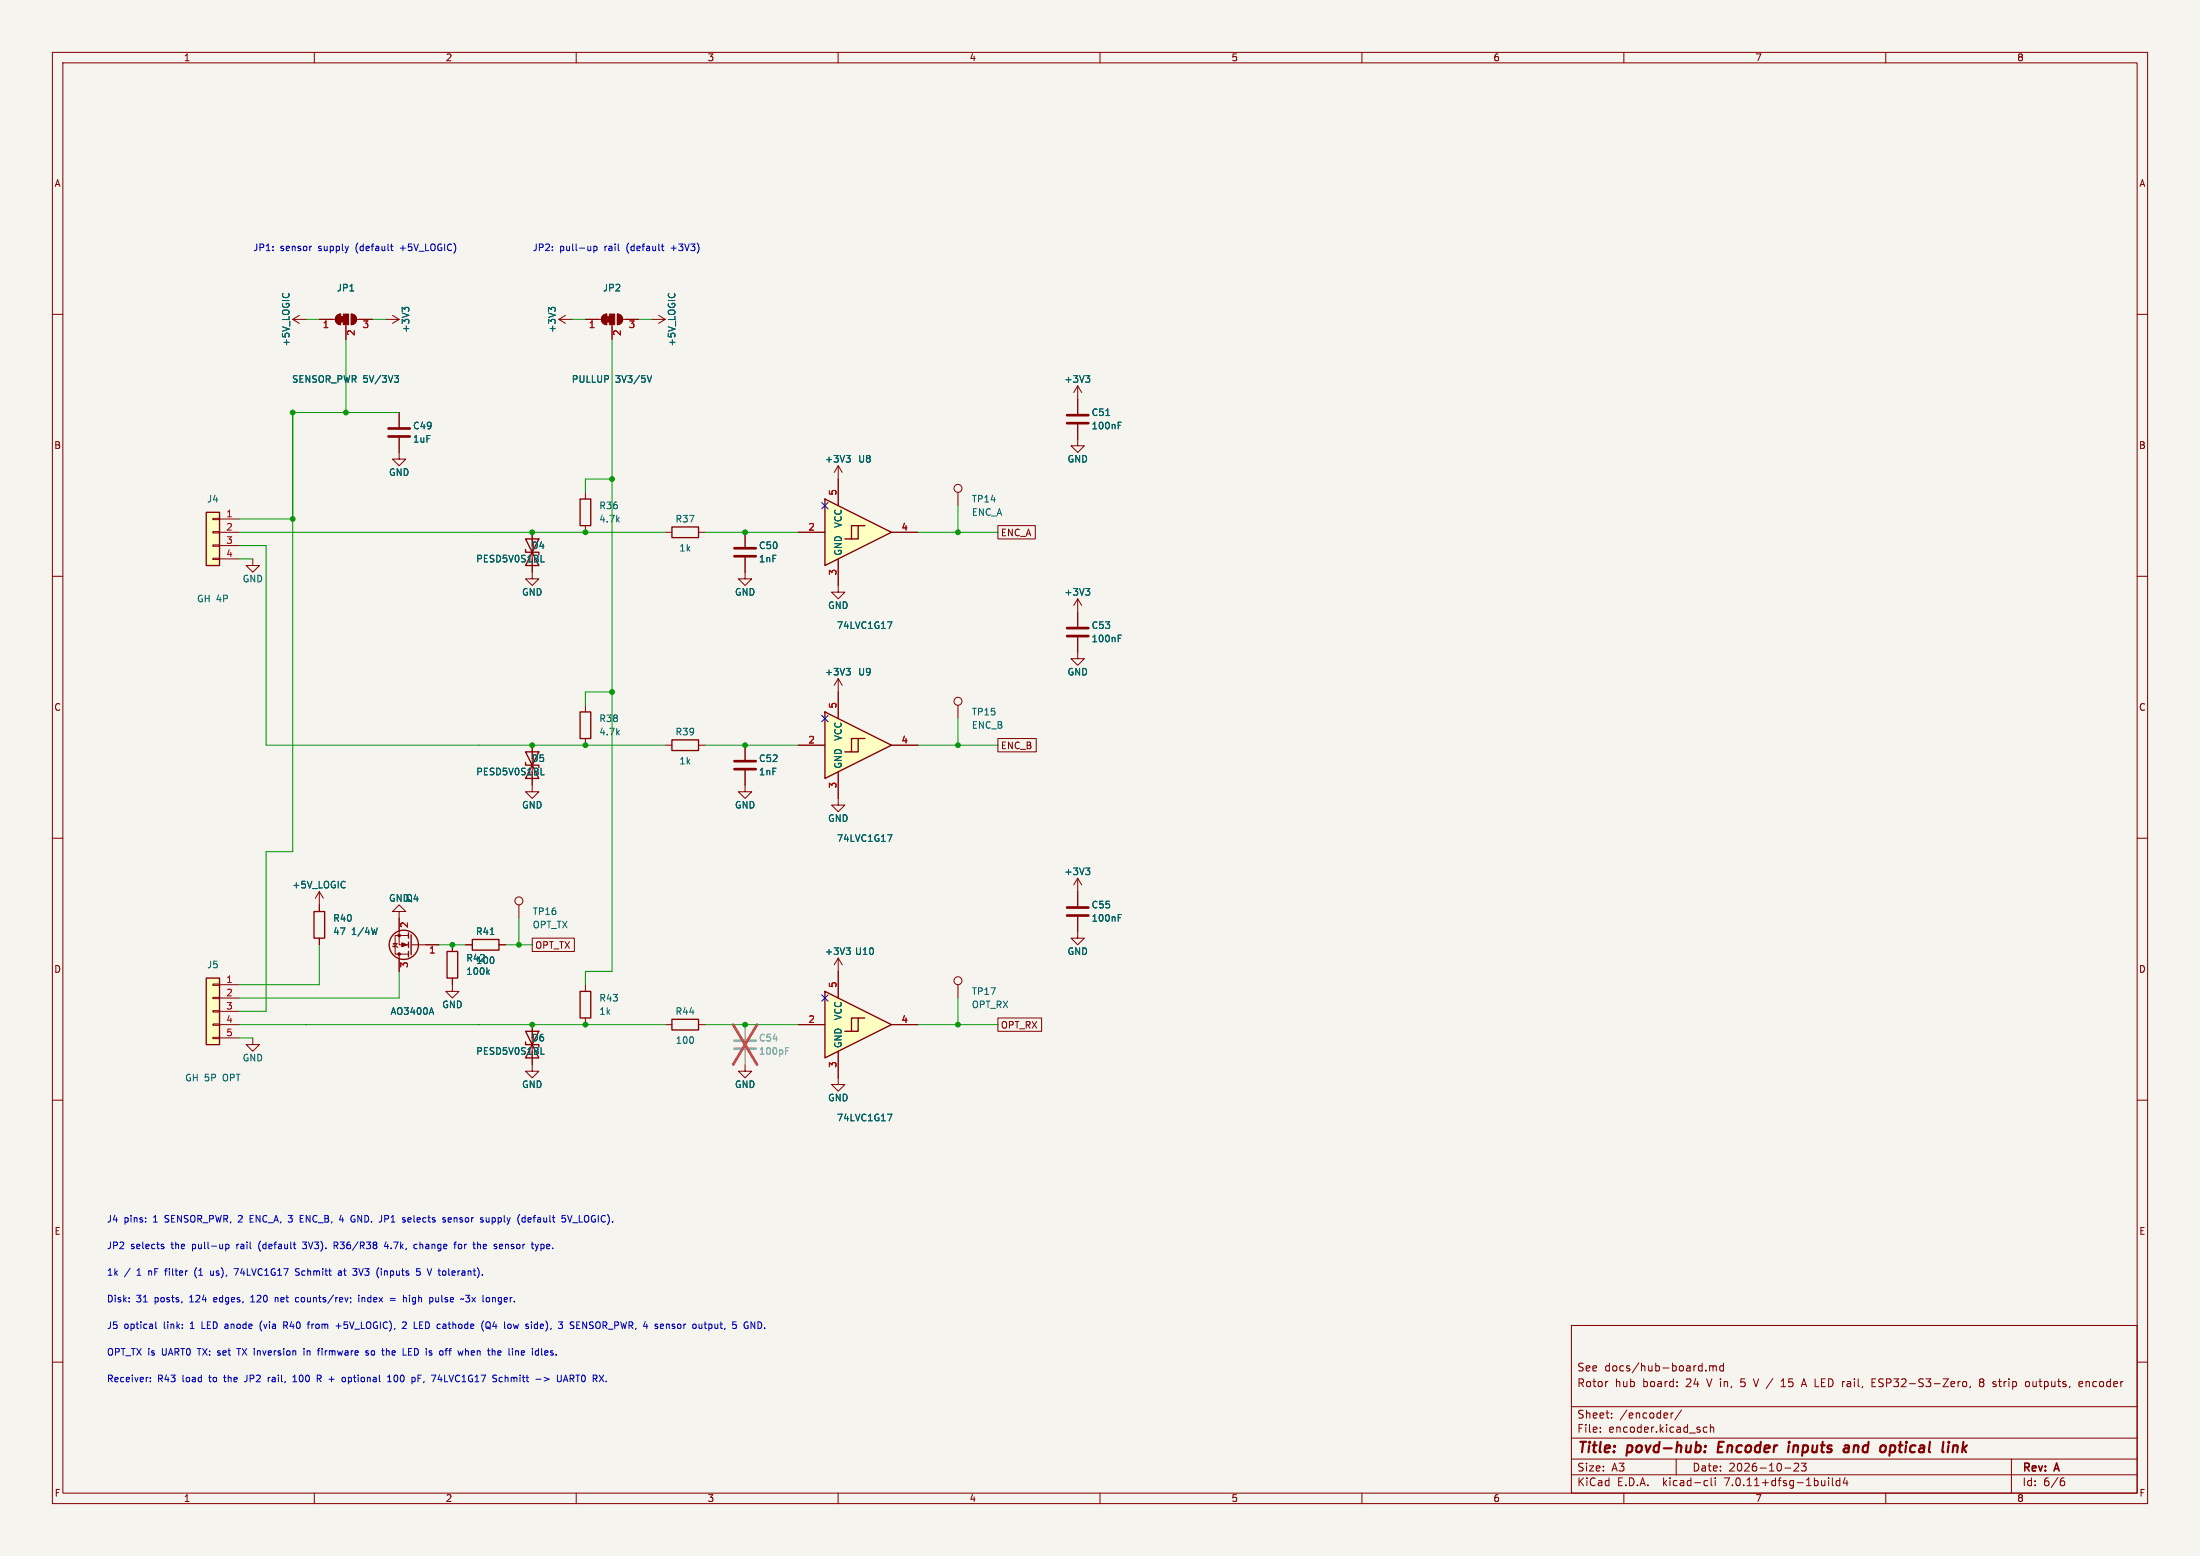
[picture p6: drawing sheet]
<svg xmlns="http://www.w3.org/2000/svg" width="420mm" height="297mm" viewBox="0 0 420 297" stroke-linecap="round" stroke-linejoin="round" font-family="sans-serif">
<path d="M0 0h420v297h-420z" fill="#f5f4ef" stroke="#f5f4ef" stroke-width=".19"/>
<g fill="none" stroke="#840000" stroke-width=".19">
<path d="M10 10h400v277h-400zM12 12h396v273h-396zM60 10v2M110 10v2M160 10v2M210 10v2M260 10v2M310 10v2M360 10v2M10 60h2M408 60h2M111.8 94v1.3"/>
<path d="M10 110h2M101.6 109.2v1.3h1.3l-1.3 1.3-1.3-1.3h1.3M111.8 100.3v1.3M408 110h2M10 160h2M101.6 142.2v8.9h1.3l-1.3 1.3-1.3-1.3h1.3M408 160h2M99.1 172.7v2.6M88.9 180.3h1.3M95.2 180.3h1.3M101.6 195.6v7.6M10 210h2"/>
<path d="M408 210h2M10 260h2M300 253h108v32h-108zM408 260h2M300 278.5h108M300 274.5h108M300 268.5h108M305.5 273.2v.2M305.5 272.5v.1M306.8 263.7h.1M307.7 270.5v.2M307.7 269.8v.1"/>
<path d="M319 269.7v1M319.4 269.7l-.2 .1-.2 .2M320 278.5v3M320.2 264.5v.2M320.2 263.8v.1M321 269.1l-1.3 1.9M324.8 260.7l.1 .1M324.9 260.2v1.5M324.9 261.6l-.1 .1M325.7 261.5v.2M325.9 272.5l-.5-.1-.2 .3 .1 .6h.6M326.4 260.8l.4-.1 .2 .2"/>
<path d="M326.4 260.7v1M326.5 272.5l.2-.1 .4 .1 .1 .9M326.5 271.9v1.5M327 260.9l.2-.2 .4 .1 .1 .9M327 260.9v.8M329 260.8l-.4-.1-.3 .3 .1 .6h.6M329 260.2v1.5M334.7 263.2l.5 1.5M340 264.7h.9M340 263.6l.4-.4v1.5M343.3 279.4v.5l-.9 .9h1M343.9 264.7l.5-1.5 .5 1.5"/>
<path d="M344 264.3h.7M344.8 279.3l-.5 .6 .4 .1v.6l-.2 .2-.6-.2M357.4 263.9h.5M358.1 263.2h-.7v1.5h.7M374.8 263.8l.4-.1 .2 .3v.5l-.2 .2-.4-.1M376.2 264.6l-.2 .3M378.2 263.8l-.3 .3v.4l.3 .2h.2l.3-.3v-.4l-.3-.2M378.2 263.8l-.3-.3 .3-.3h.2l.3 .3-.3 .3M378.2 263.8h.2M381.5 263.7h.6M381.7 263.2l.1 1.4M384 278.5v6.5"/>
<path d="M386.9 263.7l.4 .1 .1 .2v.5l-.5 .2M388.1 263.7l.1 .9M396.9 264.2l.7-.2-.1-.2-.4-.1-.2 .2v.7h.6M398.2 263.7v1M398.7 263.7l-.5 .1M60 285v2M110 285v2M160 285v2M210 285v2M260 285v2M300 281.5h108M310 285v2"/>
<path d="M325.6 282.6l.4 .1M326 283.5l-.4 .1M326.7 282.1v1.3l.2 .2M327.4 282.1v.1M327.4 282.6v1M340.7 280.2h1.2M349.1 282.1v.1M349.1 282.6v1M349.8 282.1v1.3l.2 .2M351.2 282.7l-.4-.1-.3 .3 .2 .6h.5M351.2 282.1v1.5M352.2 282l-.3 1.1h.9"/>
<path d="M352.6 282.6v1M360 285v2M393.6 282.7h.3l.3 .2-.1 .5-.5 .2M394 282.1l-.4 .1"/>
<circle cx="99.1" cy="172" r=".76"/>
</g>
<g fill="none" stroke="#840000" stroke-width=".4">
<path d="M325.5 277l-.1 .2M325.5 277l-.2 .1 .1 .1M325.6 276v.2M328.2 275.2l-.3 2h1M341.5 275.9l-.2 1.3M341.6 275.2v.2M352.4 275.9l.5 .1v1.2M352.9 277.1l-.7 .1M353 276.3l-.7 .1M360.8 277.1h.7M360.9 275.9l-.2 2M361.5 275.9l-.6 .1"/>
<path d="M372.9 276.1a.49 .49 0 0 1 .9 .1l-.2 1M372.9 275.9l-.1 1.3"/>
</g>
<path d="M110.7 95.3h2.1v5h-2.1zM100.3 145.5v.6h2.6v.5M100.3 143.5l2.6 5.1h-2.6l2.6-5.1zM90.2 179.3h5v2.1h-5zM100.3 198.9v.5h2.6v.5M100.3 196.9l2.6 5h-2.6l2.6-5z" fill="none" stroke="#840000" stroke-width=".25"/>
<path d="M103.3 147.9h.6M93.6 178.4h.7M103.3 201.2h.6" fill="none" stroke="#006464" stroke-width=".19"/>
<g fill="#ffffc2">
<path d="M157.5 95.3l12.7 6.3-12.7 6.4z"/>
<path d="M162.6 100.3v2.6h-1.3l2.5-2.6z"/>
<path d="M163.8 100.3h1.3l-2.5 2.6h1.2z"/>
</g>
<g fill="none" stroke="#840000" stroke-width=".25">
<path d="M157.5 95.3l12.7 6.3-12.7 6.4zM100.3 104.9v.5h2.6v.5M100.3 102.9l2.6 5.1h-2.6l2.6-5.1zM128.3 100.6h5v2h-5zM163.8 100.3h-1.2v2.6h-1.3M165.1 100.3h-1.3v2.6h-1.2M59.9 174h2.1v5.1h-2.1zM78 178.1v1M78 179.8v1M78.5 178.4v3.8M39.4 186.7h2.5v12.7h-2.5zM78 181.6v1"/>
<path d="M85.3 181.6h2.1v5.1h-2.1zM110.7 189.2h2.1v5.1h-2.1z"/>
<circle cx="77.1" cy="180.3" r="2.79"/>
</g>
<g fill="none" stroke="#840000" stroke-width=".19">
<path d="M67.1 59.9a1.02 1.02 0 0 1 1 1.1 1.02 1.02 0 0 1-1 1zM117.9 59.9a1.02 1.02 0 0 1 1 1.1 1.02 1.02 0 0 1-1 1zM55.9 61h2.5M55.9 61l1.2 .7M57.1 60.2l-1.2 .8M61 61h3M64.3 60.2l.7-.3v2.1a1.02 1.02 0 0 1-.9-.7 1.02 1.02 0 0 1 .2-1.1zM66 62v2.8M68.1 61h3M73.7 61h2.5M74.9 60.2l1.3 .8M76.2 78.7v2.8"/>
<path d="M76.2 61l-1.3 .7M106.7 61h2.5M106.7 61l1.2 .7M107.9 60.2l-1.2 .8M111.8 61h3M115.1 60.2l.7-.3v2.1a1.02 1.02 0 0 1-.9-.7 1.02 1.02 0 0 1 .2-1.1zM116.8 62v2.8M118.9 61h3M124.5 61h2.5M125.7 60.2l1.3 .8M127 61l-1.3 .7M205.7 76.2v2.8"/>
<path d="M76.2 83.6v4h1.3l-1.3 1.3-1.3-1.3h1.3M160 88.9v7.6M160 88.9l-.7 1.3M160 88.9l.8 1.3M205.7 81v2.8M48.3 106.7v1.3h1.2l-1.2 1.2-1.3-1.2h1.3M101.6 101.6v7.6M127 101.6h1.3M133.3 101.6h1.3M152.4 101.6h5.1M160 106.7v6.3h1.3l-1.3 1.3-1.3-1.3h1.3M170.2 101.6h5.1"/>
<path d="M160 129.5v2.6M160 129.5l-.7 1.3M160 129.5l.8 1.3M182.9 134.6v2.6M61 170.2l-.8 1.3M61 170.2v3.8M61 179.1v1.2M61 170.2l.7 1.3M76.2 174h1.3l-1.3-1.3-1.3 1.3h1.3v6.3h1.8M78 178.6h-2.6v3.5h2.6M40.6 198h1.3v.2h-1.3zM40.6 195.5h1.3v.2h-1.3z"/>
<path d="M40.6 192.9h1.3v.3h-1.3zM40.6 190.4h1.3v.2h-1.3zM40.6 187.8h1.3v.3h-1.3zM41.9 188h3.8M41.9 190.5h3.8M41.9 193h3.8M41.9 195.6h3.8M41.9 198.1h3.8M48.3 198.1v1.3h1.2l-1.2 1.3-1.3-1.3h1.3M74.9 180.6l1 .2M75.1 180.1h.7l-.4 .6zM76.2 182.1v3.3"/>
<path d="M78.5 180.3h5.3M86.4 186.7v2.5h1.2l-1.2 1.3-1.3-1.3h1.3M86.4 180.3v1.3M111.8 188v1.2M111.8 194.3v1.3M101.6 203.2v1.3h1.3l-1.3 1.2-1.3-1.2h1.3"/>
<circle cx="182.9" cy="133.9" r=".76"/>
</g>
<g fill="none" stroke="#006464" stroke-width=".19">
<path d="M77.3 59.1l-.5-.4v.7M77.3 58.9l.2-.2h.3l.2 .2M105.2 58.9l.2-.2h.3l.3 .2M105.2 59.1l-.5-.4v.7M75.3 71.7h.8l-.4 .5 .3 .1 .1 .4-.3 .3h-.3M123.6 71.7l.4 1.3 .4-1.3M211.1 79.3h.7M161.5 86.9h.8l-.4 .5M162.1 87.4l.2 .3v.3l-.2 .2M213.5 81.2h.4M213.5 80.6h.6M103.3 107.3h.6"/>
<path d="M169.4 118.7h.9l-.6 1.3M161.5 127.6h.8l-.4 .5M162.1 128.1l.2 .2v.3l-.2 .2M72 177.1l-.3 1.3M82.4 192.3l.4 1.3M93.1 185.5l.3 .5M93.4 185.2l-.5 .4"/>
</g>
<g fill="#840000" stroke="#840000" stroke-width=".19">
<path d="M65 60.5h.5v1h-.5z"/>
<path d="M64.3 60.2l.7-.3v2.1a1.02 1.02 0 0 1-.9-.7 1.02 1.02 0 0 1 .2-1.1z"/>
<path d="M65.5 59.9h1v2.1h-1z"/>
<path d="M67.1 59.9a1.02 1.02 0 0 1 1 1.1 1.02 1.02 0 0 1-1 1z"/>
<path d="M115.8 60.5h.5v1h-.5z"/>
<path d="M115.1 60.2l.7-.3v2.1a1.02 1.02 0 0 1-.9-.7 1.02 1.02 0 0 1 .2-1.1z"/>
<path d="M116.3 59.9h1v2.1h-1z"/>
<path d="M117.9 59.9a1.02 1.02 0 0 1 1 1.1 1.02 1.02 0 0 1-1 1z"/>
<path d="M76.7 180l1 .3-1 .4z"/>
<circle cx="76.2" cy="178.6" r=".25"/>
<circle cx="76.2" cy="182.1" r=".25"/>
</g>
<path d="M203.7 79.2h4.1M74.2 83.3h4M74.2 81.8h4M203.7 80.8h4.1" fill="none" stroke="#840000" stroke-width=".51"/>
<path d="M39.4 186.7h2.5v12.7h-2.5z" fill="#ffffc2" stroke="#ffffc2" stroke-width=".19"/>
<g fill="#ffffc2">
<path d="M157.5 189.2l12.7 6.4-12.7 6.3z"/>
<path d="M162.6 194.3h1.2l-2.5 2.6h1.3z"/>
<path d="M163.8 194.3v2.6h-1.2l2.5-2.6z"/>
</g>
<path d="M39.4 97.8h2.5v10.2h-2.5zM128.3 141.2h5v2.1h-5zM128.3 194.6h5v2h-5zM157.5 189.2l12.7 6.4-12.7 6.3zM163.8 194.3h-1.2v2.6h-1.3M165.1 194.3h-1.3v2.6h-1.2" fill="none" stroke="#840000" stroke-width=".25"/>
<g fill="none" stroke="#840000" stroke-width=".19">
<path d="M205.7 73.7v2.5M205.7 73.7l-.7 1.2M205.7 73.7l.8 1.2M40.6 98.9h1.3v.3h-1.3zM41.9 99.1h3.8M40.6 106.6h1.3v.2h-1.3zM40.6 104h1.3v.3h-1.3zM40.6 101.5h1.3v.2h-1.3zM41.9 101.6h3.8M41.9 104.1h3.8M41.9 106.7h3.8M205.7 114.3v5.3"/>
<path d="M205.7 114.3l-.7 1.3M205.7 114.3l.8 1.3M205.7 121.7v4h1.3l-1.3 1.3-1.2-1.3h1.2M127 142.2h1.3M133.3 142.2h1.3M127 195.6h1.3M133.3 195.6h1.3M152.4 195.6h5.1M160 182.9v7.6M160 182.9l-.7 1.3M160 182.9l.8 1.3M170.2 195.6h5.1"/>
<path d="M160 200.7v5"/>
</g>
<path d="M207.3 71.7h.7l-.4 .5M207.8 72.2l.2 .2v.3l-.2 .3M207.3 112.3h.7l-.4 .5M207.8 112.8l.2 .3v.3l-.2 .2M213.5 121.8h.4M213.5 121.2h.6M161.5 180.9h.8l-.4 .5M162.1 181.4l.2 .2v.3l-.2 .3M169.4 212.7h.9l-.6 1.2" fill="none" stroke="#006464" stroke-width=".19"/>
<path d="M203.7 119.9h4.1M203.7 121.4h4.1" fill="none" stroke="#840000" stroke-width=".51"/>
<path d="M39.4 97.8h2.5v10.2h-2.5z" fill="#ffffc2" stroke="#ffffc2" stroke-width=".19"/>
<g fill="#ffffc2">
<path d="M157.5 135.9l12.7 6.3-12.7 6.4z"/>
<path d="M162.6 141v2.5h-1.3l2.5-2.5z"/>
<path d="M163.8 141v2.5h-1.2l2.5-2.5z"/>
</g>
<path d="M110.7 135.9h2.1v5.1h-2.1zM157.5 135.9l12.7 6.3-12.7 6.4zM163.8 141h-1.2v2.5h-1.3M165.1 141h-1.3v2.5h-1.2" fill="none" stroke="#840000" stroke-width=".25"/>
<g fill="none" stroke="#840000" stroke-width=".19">
<path d="M61 61h2.5M66 62.2v2.6M68.6 61h2.5M76.2 78.7v2.8M111.8 61h2.5M116.8 62.2v2.6M119.4 61h2.5M205.7 76.2v2.8M76.2 83.6v2.8M160 91.4v5.1M182.9 94v2.5M205.7 81v4.1h1.3l-1.3 1.3-1.2-1.3h1.2"/>
<path d="M101.6 101.6v2.5M101.6 106.7v2.5M142.2 106.4v4.1h1.3l-1.3 1.3-1.2-1.3h1.2M142.2 101.6v2.8M152.4 101.6h5.1M160 106.7v5.1M170.2 101.6h5.1M190.5 100.3h7.1v2.6h-7.1zM205.7 116.8v2.8M111.8 134.6v1.3M160 132.1v5.1M205.7 121.7v2.8"/>
<path d="M101.6 142.2v2.6M101.6 147.3v2.6M111.8 141v1.2M142.2 147.1v4h1.3l-1.3 1.3-1.2-1.3h1.2M142.2 142.2v2.8M152.4 142.2h5.1M160 147.3v6.4h1.3l-1.3 1.2-1.3-1.2h1.3M170.2 142.2h5.1M190.5 141h7.3v2.5h-7.3zM61 172.7v1.3M61 179.1v1.2M76.2 175.3v2.5"/>
<path d="M101.6 179.1h8v2.5h-8zM205.7 175v4.1h1.3l-1.3 1.2-1.2-1.2h1.2M205.7 167.6l-.7 1.3M205.7 167.6v5.4M205.7 167.6l.8 1.3M76.2 182.9v2.5M81.3 180.3h2.5M86.4 180.3v1.3M86.4 186.7v1.3M88.9 180.3h1.3M95.2 180.3h1.3M101.6 195.6v2.5"/>
<path d="M152.4 195.6h5.1M160 185.4v5.1M170.2 195.6h5.1M182.9 188v2.5M190.5 194.3h8.3v2.6h-8.3zM101.6 200.7v2.5M142.2 203.2v1.3h1.3l-1.3 1.2-1.2-1.2h1.2M160 200.7v6.3h1.3l-1.3 1.3-1.3-1.3h1.3"/>
<circle cx="182.9" cy="93.2" r=".76"/>
<circle cx="182.9" cy="187.2" r=".76"/>
</g>
<g fill="none" stroke="#006464" stroke-width=".19">
<path d="M77.3 59.1l-.5-.4v.7M77.3 58.9l.2-.2h.3l.2 .2M105.2 58.9l.2-.2h.3l.3 .2M105.2 59.1l-.5-.4v.7M75.3 71.7h.8l-.4 .5 .3 .1 .1 .4-.3 .3h-.3M123.6 71.7l.4 1.3 .4-1.3M207.3 71.7h.7l-.4 .5M207.8 72.2l.2 .2v.3l-.2 .3M211.1 79.3h.7M161.5 86.9h.8l-.4 .5M162.1 87.4l.2 .3v.3l-.2 .2M213.5 81.2h.4"/>
<path d="M213.5 80.6h.6M103.3 107.3h.6M169.4 118.7h.9l-.6 1.3M207.3 112.3h.7l-.4 .5M207.8 112.8l.2 .3v.3l-.2 .2M161.5 127.6h.8l-.4 .5M162.1 128.1l.2 .2v.3l-.2 .2M213.5 121.8h.4M213.5 121.2h.6M103.3 147.9h.6M169.4 159.3h.9l-.6 1.3M72 177.1l-.3 1.3"/>
<path d="M93.6 178.4h.7M207.3 165.7h.7l-.4 .5M207.8 166.2l.2 .2v.3l-.2 .2M213.5 175.2h.4M213.5 174.6h.6M82.4 192.3l.4 1.3M93.1 185.5l.3 .5M93.4 185.2l-.5 .4M161.5 180.9h.8l-.4 .5M162.1 181.4l.2 .2v.3l-.2 .3M103.3 201.2h.6M169.4 212.7h.9l-.6 1.2"/>
</g>
<path d="M140.2 106.2h4.1M140.2 104.6h4.1M140.2 146.8h4.1M140.2 145.3h4.1M203.7 174.8h4.1M203.7 173.2h4.1" fill="none" stroke="#840000" stroke-width=".51"/>
<path d="M140.2 198.6h4.1M140.2 200.2h4.1" fill="none" stroke="#9c9b98" stroke-width=".51"/>
<path d="M142.2 195.6v2.8M142.2 200.4v2.8" fill="none" stroke="#9c9b98" stroke-width=".19"/>
<path d="M150 200h.6M150 200.6h.4" fill="none" stroke="#939391" stroke-width=".19"/>
<path d="M140 195.6l4.5 7.6M144.5 195.6l-4.5 7.6" fill="none" stroke="#eb3a3d" stroke-width=".46"/>
<g fill="none" stroke="#0000c2" stroke-width=".19">
<path d="M59.4 47h.1M74.5 47h.5M74.7 46.6v1.1l.3 .1M112.8 47v.8M112.8 47.7l-.2 .1M113.4 47v1.3M113.4 47.1l.3-.1 .3 .2-.1 .6h-.5M126.3 47h.4M126.4 46.6v1.1l.3 .1M30.9 237.9l.3 .1 .1 .2-.4 .1M30.9 237.5l.3 .1M43.1 237.6l.4-.1 .2 .2-.1 .6h-.5"/>
<path d="M43.1 237.5v1.3M47.8 232.6h.4M48.4 232h-.6v1.3h.6M49.5 237.3l-.1 .4 .1 .8M57.3 232.6h.4M57.3 233.3h.6M57.3 232h.6M57.7 238.2l.6 .1M57.7 237.1h.8l-.4 .5h.2M64.1 237.7l.4 .6M64.4 237.1h-.6v1.2M64.4 237.7h-.6"/>
<path d="M64.8 232.8h.8M65.4 232.4v.9M67.5 232.7h.3v.4l-.3 .2M67.6 232l.1 .1M73.7 237l-.3 .9h.8M74 237.5v.8M78.3 232.4l-.4 .2v.6l.4 .1M78.5 232.7l-.6 .1M79.6 237.6l-.3-.1-.3 .2 .1 .6h.5M84.7 232.8l.3 .1 .1 .2-.5 .2M84.7 232.4l.3 .1M86.1 232.5l-.4-.1-.1 .2v.6h.5"/>
<path d="M86.2 232.7l-.6 .1M86.6 237.5h.5M87.1 237.1l-.3 .2M87.9 237.5l-.3 .1-.1 .1v.5l.4 .1M91.2 237.6l.3-.1 .2 .2M91.2 237.1v1.2M92.8 232.4l.1 .8 .3 .1 .2-.2M93.4 232.4v.9M95.9 237.6l-.4-.1-.2 .2 .1 .6h.5M96 237.8l-.7 .1M99.7 233.1l.2 .2 .3-.1M100.2 232.5l-.3-.1-.2 .1"/>
<path d="M100.2 232v1.3M100.9 232.5v.7M101.4 232.7l-.6 .1M102.2 237.5l.3 .8M102.5 238.3l-.2 .4M102.8 237.5l-.3 .8M107.3 232h.6M107.7 232.5l.3 .2v.3l-.3 .3M108.4 232l.4 1.3 .4-1.3M109.3 233.4h1M29.7 252.3v1.1l.2 .2M37.3 242.3l-.1 .5 .1 .7"/>
<path d="M40.2 242.6v.6l.4 .2M44.7 242.2h.8l-.5 1.2M45.2 257.4h.7M47.9 248.5h.7M48.1 247.4l-.2 .2M50 252.1a1.46 1.46 0 0 0 0 2M52.5 247.7v.8M52.9 247.7l-.4 .1M54.5 253l.4 .6M54.8 252.4l-.6-.1v1.3M54.8 252.9l-.6 .1M57 247.7h-.4l-.2 .2 .1 .5h.5"/>
<path d="M57.1 242.2h-.5l-.2 .2 .1 .3 .6 .2v.4l-.2 .1h-.5M58 257.4v.1M58 257.8v.9M58.6 252.7h.5M59.1 252.3l-.2 .1M60.6 257.8h.5M61.1 257.4l-.3 .1M64.1 253.1h1M64.6 252.6v1M64.6 242.6h.5l.1 .8M65.2 242.9h-.5l-.1 .2 .1 .3h.5M66.9 247.7v.1"/>
<path d="M67 248.4l-.1 .3M67.3 242.2h.8l-.4 .4M68.1 242.8v.5M68.5 242.2l.4 1.2M68.5 247.2v.2M68.5 247.7v.8M69.1 247.7v.8M69.3 247.7l-.2 .1M70.3 257.9l-.3-.1-.2 .2 .1 .2 .4 .1v.3h-.5M72.8 242.2v.1M73.8 257.4v1.3M74.1 257.8l-.3 .1"/>
<path d="M74.5 247.8h1M74.5 248.2h1M76.8 252.4l.5-.1 .3 .4-.8 .9h.8M77 247.2v1.3M77.4 247.7l.2 .1v.7M78 258h.4M78.2 247.2v.2M78.6 257.4h-.6v1.3h.6M79.6 242.7l.4-.1 .2 .3-.1 .5h-.5M79.6 242.2h.6M80.1 252.9h.4M80.7 252.3h-.6v1.3h.6"/>
<path d="M82.4 247.7l.2 .2v.4l-.2 .2M83.2 247.7v.6l.2 .2M84.9 257.8h.5M85.4 257.4l-.2 .1M88.9 247.2h.8l-.5 .5 .3 .1 .2 .2M88.9 257.9l.3-.1 .2 .2M88.9 257.4v1.3M89.7 248.3l-.3 .2-.5-.1M92.9 252.4l.2-.1a.43 .43 0 0 1 .5 .4v.5a.42 .42 0 0 1-.4 .4 .42 .42 0 0 1-.5-.4zM93 253.3l.7 .4M95.5 257.8l-.5 .2 .1 .6 .4 .1M95.7 258.1l-.7 .1"/>
<path d="M98 252.7l.3 .9 .2-.6M98.8 257.8l.2 .2v.7M102 253.3l.2 .3 .4-.1M102.6 252.8l-.4-.1-.2 .3M103.4 257.4v1.1l.2 .2M104.4 257.8l-.4 .2 .1 .6 .3 .1M104.6 258.1l-.6 .1M108.8 253.5l.2 .1M109.1 252.3l-.3 .3 .3 .3M111.3 253.6v-1.3l.7 1.3M127.7 252.8l.1 .8M134.4 252.7h.5"/>
<path d="M134.6 252.3v1.1l.3 .2M135.3 252.7v1.3M135.3 253.5l.1 .1M135.4 252.7l-.1 .1M142.8 252.4a.59 .59 0 0 0-.8 .6 .59 .59 0 0 0 .8 .5v-.5h-.2M145.3 252.5l.1 .4-.1 .5M28.2 262.9h.1M28.7 263.6v.1M28.7 263v.1M47 263.7h-.3M51.2 262.9v.8M51.6 262.9l-.4 .2"/>
<path d="M55.9 263.7h.7M55.9 262.8l.4-.3v1.2M60.6 263.1h.6l.1-.2-.1-.3-.6-.1v1.2M60.9 263.1l.4 .6M65.7 262.9l.3 .2v.4l-.3 .2M74 263.7h.7M74 262.8l.4-.3v1.2M75.5 262.5a.79 .79 0 0 0 0 1.2M79.8 263.1h.4M80.4 262.5h-.6v1.2M83.9 262.4l-.3 .9h.8M95.9 263l-.4-.1-.2 .2 .1 .6h.5"/>
<path d="M102.3 263.3h1M103.9 262.9l.9 .4-.9 .3M107.1 262.5v1.1M107.6 263.7l.4-1.2 .4 1.2M107.7 263.4h.6M115.7 263.6v.1"/>
</g>
<g fill="none" stroke="#009600" stroke-width=".19">
<path d="M58.4 61h2.6M66 64.8v13.9M71.1 61h2.6M76.2 78.7h-20.3v83.9h-5.1v30.4h-5.1M109.2 61h2.6M116.8 64.8v120.6h-5v2.6M121.9 61h2.6M45.7 99.1h10.2M116.8 91.4h-5v2.6M182.9 96.5v5.1M45.7 101.6h81.3M45.7 104.1h5.1v38.1h76.2"/>
<path d="M45.7 106.7h2.6M134.6 101.6h17.8M175.3 101.6h15.2M116.8 132.1h-5v2.5M182.9 137.2v5M134.6 142.2h17.8M175.3 142.2h15.2M99.1 175.3v5M45.7 198.1h2.6M45.7 195.6h81.3M61 180.3v7.7h-15.3M76.2 185.4v5.1h-30.5"/>
<path d="M83.8 180.3h5.1M96.5 180.3h5.1M134.6 195.6h17.8M175.3 195.6h15.2M182.9 190.5v5.1"/>
</g>
<path d="M156.9 95.9l1.2 1.2M158.1 95.9l-1.2 1.2M156.9 136.6l1.2 1.2M158.1 136.6l-1.2 1.2M156.9 189.9l1.2 1.2M158.1 189.9l-1.2 1.2" fill="none" stroke="#000084" stroke-width=".19"/>
<g fill="#009600" stroke="#009600" stroke-width=".19">
<circle cx="182.9" cy="195.6" r=".46"/>
<circle cx="142.2" cy="142.2" r=".46"/>
<circle cx="111.8" cy="195.6" r=".46"/>
<circle cx="142.2" cy="195.6" r=".46"/>
<circle cx="55.9" cy="99.1" r=".46"/>
<circle cx="55.9" cy="78.7" r=".46"/>
<circle cx="66" cy="78.7" r=".46"/>
<circle cx="116.8" cy="91.4" r=".46"/>
<circle cx="101.6" cy="142.2" r=".46"/>
<circle cx="111.8" cy="142.2" r=".46"/>
<circle cx="101.6" cy="195.6" r=".46"/>
<circle cx="86.4" cy="180.3" r=".46"/>
<circle cx="99.1" cy="180.3" r=".46"/>
<circle cx="101.6" cy="101.6" r=".46"/>
<circle cx="111.8" cy="101.6" r=".46"/>
<circle cx="182.9" cy="142.2" r=".46"/>
<circle cx="142.2" cy="101.6" r=".46"/>
<circle cx="182.9" cy="101.6" r=".46"/>
<circle cx="116.8" cy="132.1" r=".46"/>
</g>
<g font-size="2.8" fill="#840000">
<text x="301" y="277.9">Title:</text>
<text x="310.6" y="277.9">povd-hub:</text>
<text x="328.8" y="277.9">Encoder</text>
<text x="343" y="277.9">inputs</text>
<text x="354.5" y="277.9">and</text>
<text x="362.2" y="277.9">optical</text>
<text x="374.8" y="277.9">link</text>
</g>
<g font-size="2.1" fill="#840000">
<text x="301" y="262">See</text>
<text x="306.3" y="262">docs/hub-board.md</text>
<text x="301" y="265">Rotor</text>
<text x="308.3" y="265">hub</text>
<text x="313.7" y="265">board:</text>
<text x="322" y="265">24</text>
<text x="326.2" y="265">V in,</text>
<text x="332.9" y="265">5</text>
<text x="335.6" y="265">V /</text>
<text x="341" y="265">15</text>
<text x="345.2" y="265">A LED rail,</text>
<text x="359" y="265">ESP32-S3-Zero,</text>
<text x="379.7" y="265">8</text>
<text x="382.4" y="265">strip</text>
<text x="388.8" y="265">outputs,</text>
<text x="399.2" y="265">encoder</text>
<text x="301" y="273.7">File:</text>
<text x="301" y="271">Sheet:</text>
<text x="307.1" y="273.7">encoder.kicad_sch</text>
<text x="309.2" y="271">/encoder/</text>
<text x="301" y="281.1">Size:</text>
<text x="307.6" y="281.1">A3</text>
<text x="323" y="281.1">Date:</text>
<text x="330" y="281.1">2026-10-23</text>
<text x="386" y="281.3">Rev:</text>
<text x="392.4" y="281.3">A</text>
<text x="301" y="283.9">KiCad</text>
<text x="308.7" y="283.9">E.D.A.</text>
<text x="317.6" y="283.9">kicad-cli</text>
<text x="329.5" y="283.9">7.0.11+dfsg-1build4</text>
<text x="386" y="283.9">Id:</text>
<text x="390.1" y="283.9">6/6</text>
</g>
<g font-size="1.8" fill="#840000">
<text x="35" y="11.9">1</text>
<text x="85" y="11.9">2</text>
<text x="135" y="11.9">3</text>
<text x="185" y="11.9">4</text>
<text x="235" y="11.9">5</text>
<text x="285" y="11.9">6</text>
<text x="335" y="11.9">7</text>
<text x="385" y="11.9">8</text>
<text x="10.3" y="35.9">A</text>
<text x="408.3" y="35.9">A</text>
<text x="10.3" y="85.9">B</text>
<text x="408.2" y="85.9">B</text>
<text x="191" y="102.6">ENC_A</text>
<text x="10.3" y="135.9">C</text>
<text x="408.2" y="135.9">C</text>
<text x="191" y="143.2">ENC_B</text>
<text x="10.3" y="185.9">D</text>
<text x="102.1" y="181.3">OPT_TX</text>
<text x="408.2" y="185.9">D</text>
<text x="191" y="196.5">OPT_RX</text>
<text x="10.3" y="235.9">E</text>
<text x="408.3" y="235.9">E</text>
<text x="10.3" y="285.9">F</text>
<text x="35" y="286.9">1</text>
<text x="85" y="286.9">2</text>
<text x="135" y="286.9">3</text>
<text x="185" y="286.9">4</text>
<text x="235" y="286.9">5</text>
<text x="285" y="286.9">6</text>
<text x="335" y="286.9">7</text>
<text x="385" y="286.9">8</text>
<text x="408.3" y="285.9">F</text>
</g>
<g font-size="1.8" fill="#0000c2">
<text x="48.3" y="48">JP1:</text>
<text x="53.5" y="48">sensor</text>
<text x="60.9" y="48">supply</text>
<text x="68.2" y="48">(default</text>
<text x="76.8" y="48">+5V_LOGIC)</text>
<text x="101.6" y="48">JP2:</text>
<text x="106.8" y="48">pull-up</text>
<text x="115.5" y="48">rail</text>
<text x="119.9" y="48">(default</text>
<text x="128.5" y="48">+3V3)</text>
<text x="20.3" y="233.4">J4</text>
<text x="23.7" y="233.4">pins:</text>
<text x="29.4" y="233.4">1</text>
<text x="31.8" y="233.4">SENSOR_PWR, 2</text>
<text x="48.4" y="233.4">ENC_A, 3</text>
<text x="58.3" y="233.4">ENC_B,</text>
<text x="66.1" y="233.4">4</text>
<text x="68.5" y="233.4">GND. JP1</text>
<text x="78.7" y="233.4">selects</text>
<text x="86.6" y="233.4">sensor</text>
<text x="94" y="233.4">supply</text>
<text x="101.3" y="233.4">(default</text>
<text x="110" y="233.4">5V_LOGIC).</text>
<text x="20.3" y="238.5">JP2</text>
<text x="24.9" y="238.5">selects</text>
<text x="32.8" y="238.5">the</text>
<text x="37" y="238.5">pull-up</text>
<text x="45.6" y="238.5">rail</text>
<text x="50" y="238.5">(default</text>
<text x="58.7" y="238.5">3V3).</text>
<text x="64.8" y="238.5">R36/R38</text>
<text x="74.7" y="238.5">4.7k,</text>
<text x="80.5" y="238.5">change</text>
<text x="88.5" y="238.5">for</text>
<text x="92.3" y="238.5">the</text>
<text x="96.4" y="238.5">sensor</text>
<text x="103.8" y="238.5">type.</text>
<text x="20.3" y="243.6">1k</text>
<text x="23.7" y="243.6">/</text>
<text x="26.2" y="243.6">1</text>
<text x="28.6" y="243.6">nF</text>
<text x="32" y="243.6">filter</text>
<text x="37.8" y="243.6">(1</text>
<text x="41" y="243.6">us),</text>
<text x="45.8" y="243.6">74LVC1G17</text>
<text x="57.7" y="243.6">Schmitt</text>
<text x="66.1" y="243.6">at</text>
<text x="69.1" y="243.6">3V3</text>
<text x="73.8" y="243.6">(inputs</text>
<text x="81.6" y="243.6">5</text>
<text x="84" y="243.6">V tolerant).</text>
<text x="20.3" y="248.7">Disk:</text>
<text x="26" y="248.7">31</text>
<text x="29.6" y="248.7">posts,</text>
<text x="36.5" y="248.7">124</text>
<text x="41.3" y="248.7">edges,</text>
<text x="48.6" y="248.7">120</text>
<text x="53.3" y="248.7">net</text>
<text x="57.5" y="248.7">counts/rev;</text>
<text x="69.7" y="248.7">index</text>
<text x="75.9" y="248.7">=</text>
<text x="78.7" y="248.7">high</text>
<text x="83.9" y="248.7">pulse</text>
<text x="90.1" y="248.7">~3x</text>
<text x="94.4" y="248.7">longer.</text>
<text x="20.3" y="253.8">J5</text>
<text x="23.7" y="253.8">optical</text>
<text x="31.4" y="253.8">link:</text>
<text x="36.6" y="253.8">1</text>
<text x="39" y="253.8">LED anode</text>
<text x="50.4" y="253.8">(via</text>
<text x="55.2" y="253.8">R40</text>
<text x="60" y="253.8">from</text>
<text x="65.6" y="253.8">+5V_LOGIC),</text>
<text x="78.5" y="253.8">2</text>
<text x="80.9" y="253.8">LED cathode</text>
<text x="94.2" y="253.8">(Q4</text>
<text x="98.8" y="253.8">low</text>
<text x="103.1" y="253.8">side),</text>
<text x="109.6" y="253.8">3</text>
<text x="111.9" y="253.8">SENSOR_PWR, 4</text>
<text x="128.6" y="253.8">sensor</text>
<text x="136" y="253.8">output,</text>
<text x="143.8" y="253.8">5</text>
<text x="146.2" y="253.8">GND.</text>
<text x="20.3" y="263.9">Receiver:</text>
<text x="20.3" y="258.8">OPT_TX is</text>
<text x="30.1" y="263.9">R43</text>
<text x="31" y="258.8">UART0</text>
<text x="34.9" y="263.9">load</text>
<text x="38" y="258.8">TX: set</text>
<text x="40.2" y="263.9">to</text>
<text x="43.3" y="263.9">the</text>
<text x="46" y="258.8">TX inversion</text>
<text x="47.4" y="263.9">JP2</text>
<text x="52" y="263.9">rail,</text>
<text x="57" y="263.9">100</text>
<text x="59.1" y="258.8">in</text>
<text x="61.8" y="263.9">R +</text>
<text x="62" y="258.8">firmware</text>
<text x="67" y="263.9">optional</text>
<text x="71.3" y="258.8">so</text>
<text x="74.7" y="258.8">the</text>
<text x="75.9" y="263.9">100</text>
<text x="78.8" y="258.8">LED is</text>
<text x="80.7" y="263.9">pF,</text>
<text x="84.7" y="263.9">74LVC1G17</text>
<text x="86.2" y="258.8">off</text>
<text x="90" y="258.8">when</text>
<text x="95.9" y="258.8">the</text>
<text x="96.6" y="263.9">Schmitt</text>
<text x="100" y="258.8">line</text>
<text x="104.7" y="258.8">idles.</text>
<text x="104.9" y="263.9">-&gt;</text>
<text x="109.3" y="263.9">UART0</text>
</g>
<g font-size="1.8" fill="#006464">
<text x="64.2" y="55.8">JP1</text>
<text x="115" y="55.8">JP2</text>
<text x="78.3" y="63.6" transform="rotate(-90 78.3 63.6)">+3V3</text>
<text x="106.3" y="63.6" transform="rotate(-90 106.3 63.6)">+3V3</text>
<text x="55.5" y="66.2" transform="rotate(-90 55.5 66.2)">+5V_LOGIC</text>
<text x="129.1" y="66.2" transform="rotate(-90 129.1 66.2)">+5V_LOGIC</text>
<text x="55.7" y="73.3">SENSOR_PWR 5V/3V3</text>
<text x="109.1" y="73.3">PULLUP</text>
<text x="117.5" y="73.3">3V3/5V</text>
<text x="203.1" y="73.3">+3V3</text>
<text x="78.7" y="82.1">C49</text>
<text x="208.3" y="82.1">100nF</text>
<text x="208.3" y="79.6">C51</text>
<text x="78.7" y="84.7">1uF</text>
<text x="157.4" y="88.5">+3V3</text>
<text x="163.7" y="88.5">U8</text>
<text x="203.7" y="88.5">GND</text>
<text x="74.2" y="91">GND</text>
<text x="39.4" y="96.1">J4</text>
<text x="114.3" y="99.9">4.7k</text>
<text x="114.3" y="97.4">R36</text>
<text x="128.9" y="99.9">R37</text>
<text x="160.9" y="100.9" transform="rotate(-90 160.9 100.9)">VCC</text>
<text x="185.4" y="98.7">ENC_A</text>
<text x="185.4" y="96.1">TP14</text>
<text x="90.8" y="107.5">PESD5V0S1BL</text>
<text x="101.4" y="105">D4</text>
<text x="129.6" y="105.5">1k</text>
<text x="144.8" y="107.5">1nF</text>
<text x="144.8" y="105">C50</text>
<text x="160.9" y="106.2" transform="rotate(-90 160.9 106.2)">GND</text>
<text x="46.2" y="111.4">GND</text>
<text x="99.6" y="113.9">GND</text>
<text x="140.2" y="113.9">GND</text>
<text x="203.1" y="113.9">+3V3</text>
<text x="37.5" y="115.2">GH 4P</text>
<text x="158" y="116.4">GND</text>
<text x="159.6" y="120.2">74LVC1G17</text>
<text x="208.3" y="122.8">100nF</text>
<text x="208.3" y="120.2">C53</text>
<text x="157.4" y="129.1">+3V3</text>
<text x="163.7" y="129.1">U9</text>
<text x="203.7" y="129.1">GND</text>
<text x="185.4" y="136.8">TP15</text>
<text x="114.3" y="140.6">4.7k</text>
<text x="114.3" y="138">R38</text>
<text x="128.9" y="140.6">R39</text>
<text x="160.9" y="141.5" transform="rotate(-90 160.9 141.5)">VCC</text>
<text x="185.4" y="139.3">ENC_B</text>
<text x="90.8" y="148.2">PESD5V0S1BL</text>
<text x="101.4" y="145.6">D5</text>
<text x="129.6" y="146.1">1k</text>
<text x="144.8" y="148.2">1nF</text>
<text x="144.8" y="145.6">C52</text>
<text x="160.9" y="146.8" transform="rotate(-90 160.9 146.8)">GND</text>
<text x="99.6" y="154.5">GND</text>
<text x="140.2" y="154.5">GND</text>
<text x="158" y="157.1">GND</text>
<text x="159.6" y="160.9">74LVC1G17</text>
<text x="203.1" y="167.2">+3V3</text>
<text x="55.7" y="169.8">+5V_LOGIC</text>
<text x="74.2" y="172.3">GNDQ4</text>
<text x="208.3" y="173.6">C55</text>
<text x="63.5" y="178.7">47</text>
<text x="63.5" y="176.1">R40</text>
<text x="67.1" y="178.7">1/4W</text>
<text x="90.8" y="178.7">R41</text>
<text x="101.6" y="174.9">TP16</text>
<text x="101.6" y="177.4">OPT_TX</text>
<text x="208.3" y="176.1">100nF</text>
<text x="39.4" y="185">J5</text>
<text x="88.9" y="183.7">R42</text>
<text x="90.8" y="184.2">100</text>
<text x="157.4" y="182.5">+3V3</text>
<text x="163.1" y="182.5">U10</text>
<text x="203.7" y="182.5">GND</text>
<text x="88.9" y="186.3">100k</text>
<text x="114.3" y="191.4">R43</text>
<text x="185.4" y="190.1">TP17</text>
<text x="74.5" y="193.9">AO3400A</text>
<text x="84.3" y="192.6">GND</text>
<text x="114.3" y="193.9">1k</text>
<text x="128.9" y="193.9">R44</text>
<text x="160.9" y="194.8" transform="rotate(-90 160.9 194.8)">VCC</text>
<text x="185.4" y="192.6">OPT_RX</text>
<text x="46.2" y="202.8">GND</text>
<text x="90.8" y="201.5">PESD5V0S1BL</text>
<text x="101.4" y="199">D6</text>
<text x="128.9" y="199.4">100</text>
<text x="160.9" y="200.2" transform="rotate(-90 160.9 200.2)">GND</text>
<text x="35.2" y="206.6">GH 5P</text>
<text x="42.7" y="206.6">OPT</text>
<text x="99.6" y="207.9">GND</text>
<text x="140.2" y="207.9">GND</text>
<text x="158" y="210.4">GND</text>
<text x="159.6" y="214.2">74LVC1G17</text>
</g>
<g font-size="1.8" fill="#a90000">
<text x="61.5" y="62.9">1</text>
<text x="68" y="64.2" transform="rotate(-90 68 64.2)">2</text>
<text x="69.1" y="62.9">3</text>
<text x="112.3" y="62.9">1</text>
<text x="118.8" y="64.2" transform="rotate(-90 118.8 64.2)">2</text>
<text x="119.9" y="62.9">3</text>
<text x="159.8" y="94.7" transform="rotate(-90 159.8 94.7)">5</text>
<text x="43.1" y="98.8">1</text>
<text x="43.1" y="101.3">2</text>
<text x="154.2" y="101.3">2</text>
<text x="172" y="101.3">4</text>
<text x="43.1" y="103.9">3</text>
<text x="43.1" y="106.4">4</text>
<text x="159.8" y="109.9" transform="rotate(-90 159.8 109.9)">3</text>
<text x="159.8" y="135.3" transform="rotate(-90 159.8 135.3)">5</text>
<text x="154.2" y="142">2</text>
<text x="172" y="142">4</text>
<text x="159.8" y="150.6" transform="rotate(-90 159.8 150.6)">3</text>
<text x="78.2" y="177.2" transform="rotate(-90 78.2 177.2)">2</text>
<text x="78.2" y="184.9" transform="rotate(-90 78.2 184.9)">3</text>
<text x="81.8" y="182.3">1</text>
<text x="43.1" y="187.7">1</text>
<text x="43.1" y="190.2">2</text>
<text x="159.8" y="188.7" transform="rotate(-90 159.8 188.7)">5</text>
<text x="43.1" y="192.8">3</text>
<text x="43.1" y="195.3">4</text>
<text x="43.1" y="197.9">5</text>
<text x="154.2" y="195.3">2</text>
<text x="172" y="195.3">4</text>
<text x="159.8" y="203.9" transform="rotate(-90 159.8 203.9)">3</text>
</g>
<g font-size="1.8" fill="#939391">
<text x="144.8" y="201.5">100pF</text>
<text x="144.8" y="199">C54</text>
</g>
</svg>
